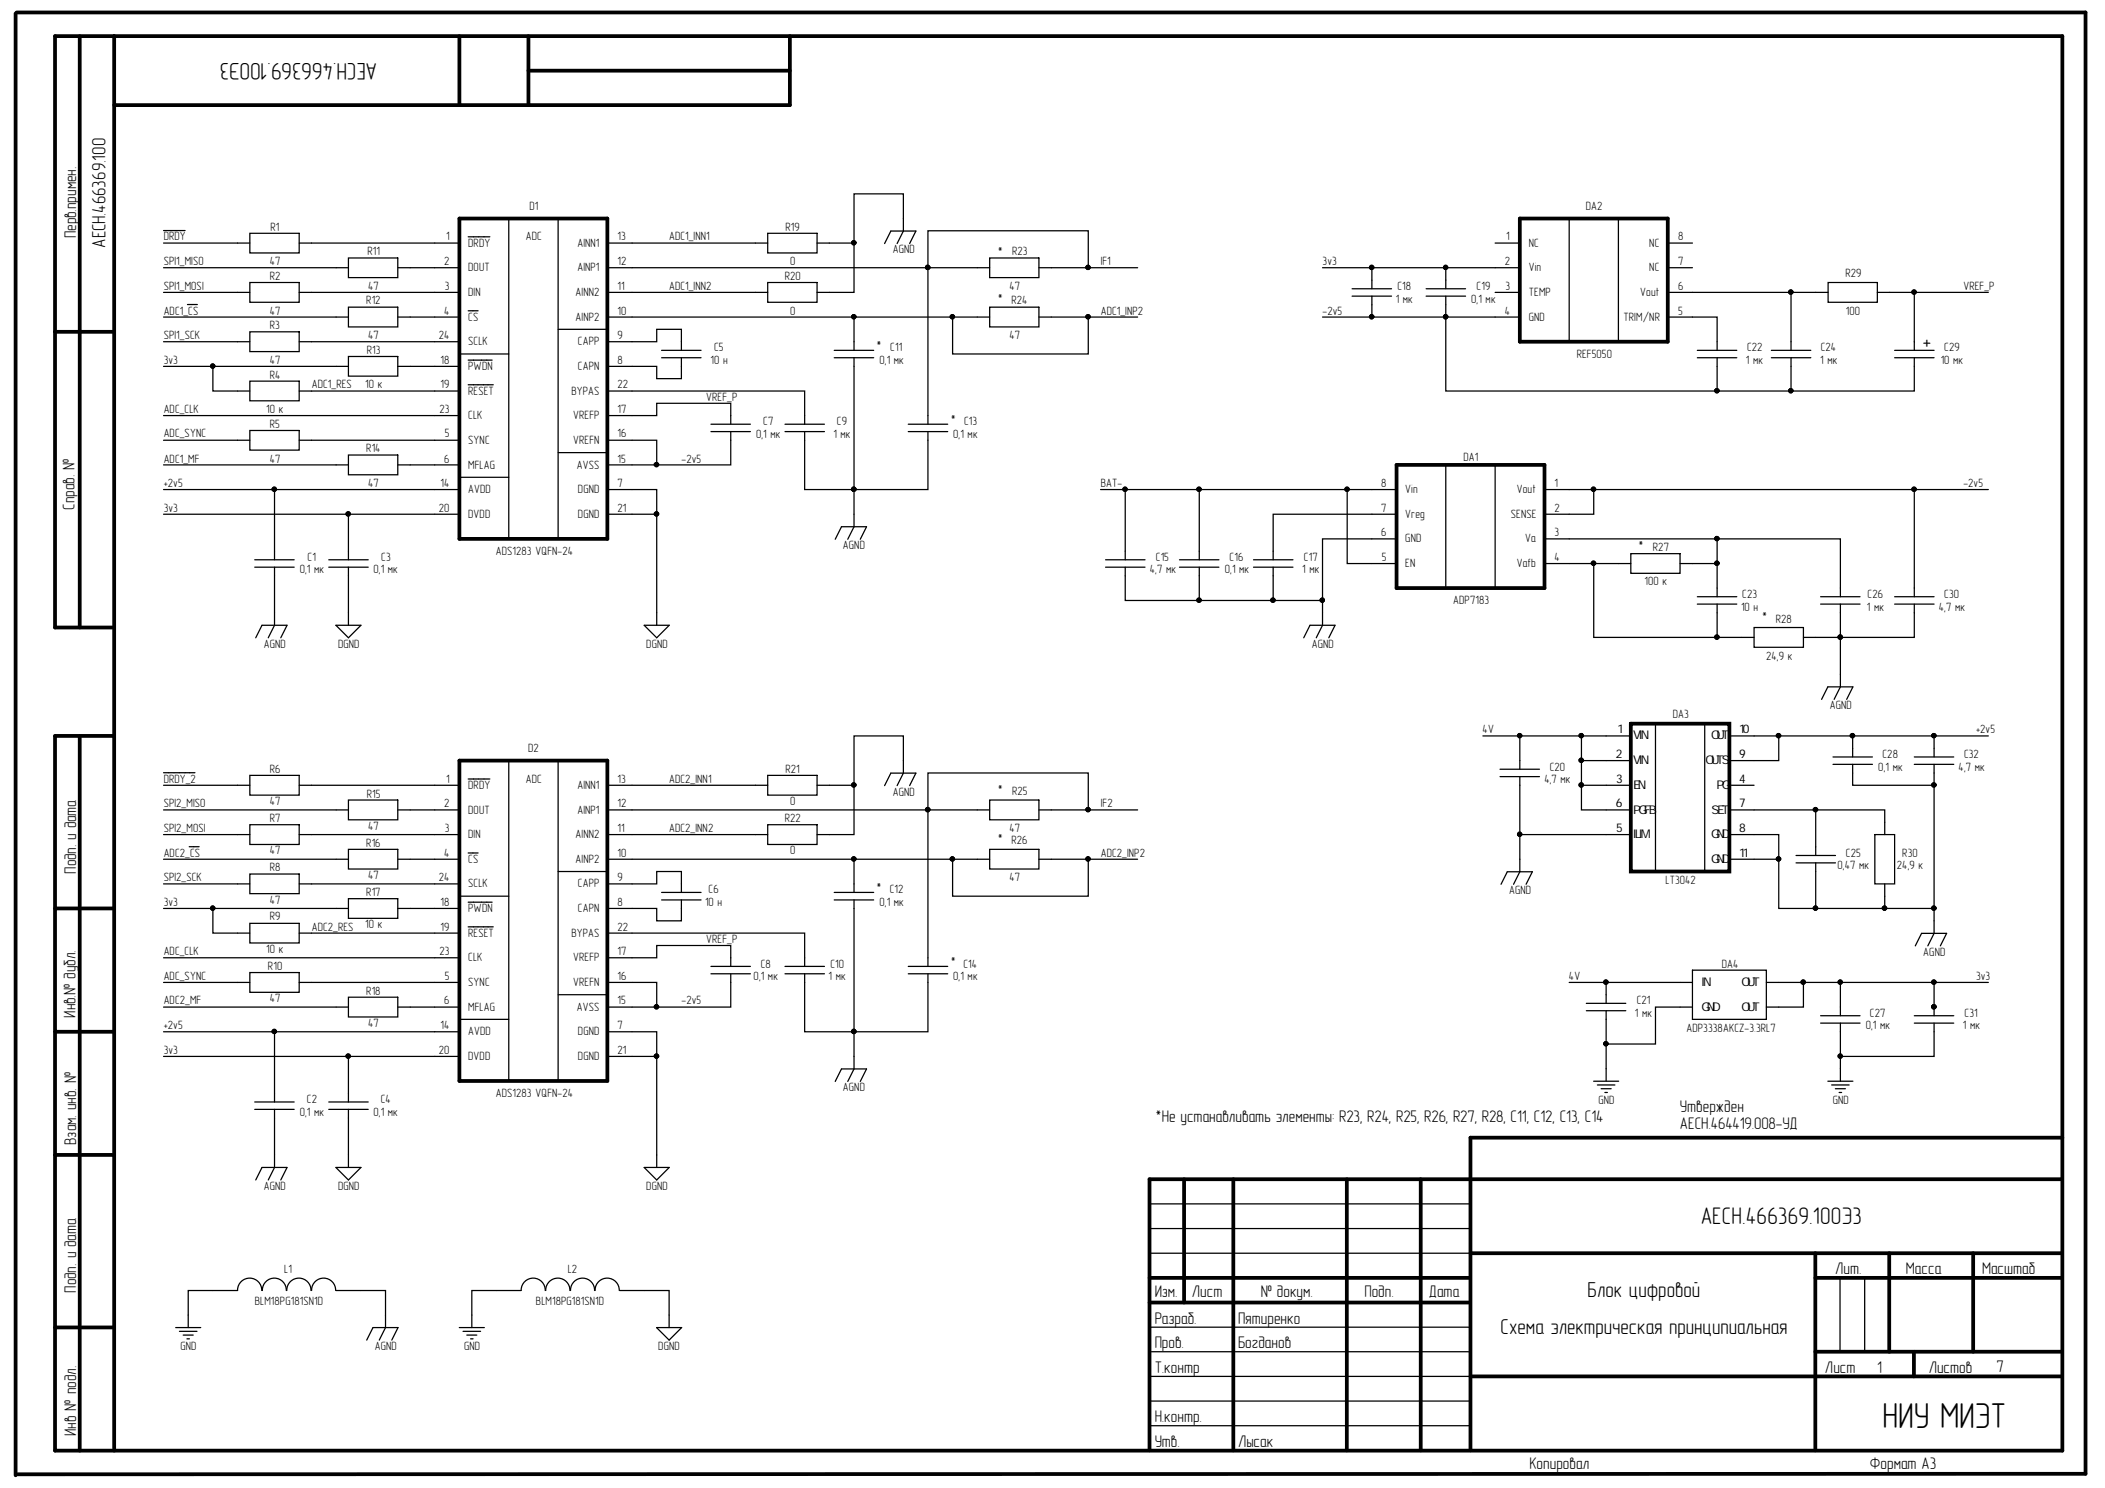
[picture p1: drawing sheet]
<svg xmlns="http://www.w3.org/2000/svg" width="297mm" height="210mm" viewBox="0 0 297 210" stroke-linecap="round" stroke-linejoin="round" font-family="sans-serif">
<g fill="none" stroke="#000" stroke-width=".53">
<path d="M2.2 1.9v206.2M2.3 1.8h292v206.1l-292 .1M11.3 5.1v83.4M16.1 5.1v199.5M64.8 5.1v9.7M74.6 5.1v9.7M74.6 10h36.9M111.5 5.1v9.7h-95.4M64.8 30.8h20.9v45.2h-20.9zM214.5 30.8h20.8v17.4h-20.8zM7.8 46.8h8.3M197.1 65.6h20.8v17.4h-20.8z"/>
<path d="M16.1 88.5h-8.3v-83.4h283.2v199.5h-283.2v-100.8h8.3M11.3 103.8v100.8M64.8 107.3h20.9v45.2h-20.9zM230.1 102.1h13.9v20.8h-13.9zM7.8 128.1h8.3M7.8 145.5h8.3M7.8 162.9h8.3M167.1 166.3v17.4M174 166.3v38.3M190.1 166.3v38.3M200.5 166.3v38.3M207.5 176.8h83.5"/>
<path d="M256.2 176.8v27.8M266.6 176.8v13.9M278.4 176.8v13.9M291 166.3h-128.8v38.3M291 160.5h-83.5v44.1M7.8 187.3h8.3M162.2 183.7h45.2M162.2 180.3h45.2M207.5 194.2h83.5M256.2 190.7h34.8M256.2 180.3h34.8M270.1 190.7v3.5"/>
</g>
<g fill="none" stroke="#000" stroke-width=".18">
<path d="M23.1 34.3h12.2M23.1 37.8h26.1M23.1 32.5h3M35.3 32.9h6.9v2.8h-6.9zM35.3 39.9h6.9v2.7h-6.9zM42.2 34.3h22.6M49.2 36.4h6.9v2.8h-6.9zM56.1 37.8h8.7M66.1 33.4h3M71.8 30.8v45.2M78.8 30.8v45.2M85.7 37.8h54"/>
<path d="M85.7 34.3h22.6M108.3 32.9h7v2.8h-7zM108.3 39.9h7v2.7h-7zM115.3 34.3h5.2M124.8 34.4l.9-1.8h3.5l-.8 1.8M126.6 34.4l.9-1.8v-5.3h-7v13.9h-5.2M139.7 36.4h6.9v2.8h-6.9zM146.6 37.8h7v-5.2h-22.7v27.2M153.6 37.8h6.9M186.6 37.8h27.9M193.6 37.8v2.9M204 37.8v2.9"/>
<path d="M211 34.3h3.5M221.4 30.8v17.4M228.4 30.8v17.4M235.3 34.3h3.5M235.3 37.8h3.5M258 39.9h6.9v2.7h-6.9zM23.1 51.7h26.1M23.1 41.2h12.2M23.1 44.7h26.1M23.1 48.2h12.2M23.1 58.6h41.7M26.5 43h1.3"/>
<path d="M30 51.7v3.5h5.3M35.3 46.8h6.9v2.8h-6.9zM35.3 53.8h6.9v2.7h-6.9zM42.2 41.2h22.6M42.2 48.2h22.6M42.2 55.2h22.6M49.2 43.3h6.9v2.8h-6.9zM49.2 50.3h6.9v2.8h-6.9zM56.1 44.7h8.7M56.1 51.7h8.7M64.8 49.9h7M66.1 43.8h1.4"/>
<path d="M66.1 50.8h3.3M66.1 54.3h3.5M78.8 46.5h6.9M85.7 48.2h7v-1.7h3.5v2.9M85.7 58.6h7v-1.7h10.4v2.9M85.7 55.2h27.8v4.6M85.7 44.7h54M85.7 41.2h22.6M93.4 49.4h5.5M93.4 50.5h5.5M96.2 50.5v2.9h-3.5v-1.7h-7M100.3 59.8h5.6"/>
<path d="M110.8 59.8h5.5M117.7 49.4h5.6M117.7 50.5h5.6M120.5 50.5v18.6h-7v-8.2M120.5 44.7v4.7M128.2 59.8h5.5M134.4 44.7v5.2h19.2v-5.2h-7M139.7 43.3h6.9v2.8h-6.9zM153.6 44.7h6.9M186.6 44.7h27.9M190.8 41.8h5.6M190.8 40.7h5.6"/>
<path d="M193.6 41.8v2.9M201.2 41.8h5.6M201.2 40.7h5.6M204 41.8v13.4h38.3v-4.7M211 41.2h3.5M235.3 44.7h7v4.7M235.3 41.2h17.4v8.2M239.5 49.4h5.6M239.5 50.5h5.6M250 49.4h5.5M250 50.5h5.5M252.7 50.5v4.7h-10.4"/>
<path d="M252.7 41.2h5.3M264.9 41.2h15.7M267.4 49.4h5.5M267.4 50.5h5.5M270.1 50.5v4.7h-17.4M270.1 41.2v8.2M23.1 69.1h41.7M23.1 72.5h41.7M23.1 62.1h12.2M23.1 65.6h26.1M35.3 60.7h6.9v2.8h-6.9zM35.9 79h5.6"/>
<path d="M38.7 69.1v9.9M42.2 62.1h22.6M46.4 79h5.6M49.2 64.2h6.9v2.8h-6.9zM49.2 72.5v6.5M56.1 65.6h8.7M64.8 67.3h7M78.8 63.9h6.9M85.7 62.1h7v3.5M85.7 72.5h7v15.7M85.7 69.1h7v3.4M100.3 60.9h5.6"/>
<path d="M103.1 60.9v4.7h-17.4M110.8 60.9h5.5M117.9 76.1l.8-1.8h3.6l-.9 1.8M128.2 60.9h5.5M130.9 60.9v8.2h-10.4v5.2l-.9 1.8M155.3 69.1h41.8M156 79h5.6M158.8 69.1v9.9M166.4 79h5.6M169.2 69.1v9.9M176.9 79h5.6M190.1 69.1v10.4h7"/>
<path d="M197.1 72.5h-17.4v6.5M197.1 76h-10.5v12.2l-.9 1.8M204 65.6v17.4M211 65.6v17.4M217.9 79.5h12.2M217.9 76h24.4v8.2M217.9 69.1h62.7M224.9 79.5v10.4h17.4v-4.7M224.9 69.1v3.4h-7M230.1 78.1h7v2.8h-7zM237.1 79.5h5.2M242.3 76h17.4v8.2"/>
<path d="M270.1 69.1v15.1M35.9 80h5.6M36.1 90l.9-1.8h3.5l-.9 1.8M38.7 80v8.2l-.8 1.8M46.4 80h5.6M47.4 88.2h3.5l-1.7 1.8zM49.2 80v8.2M90.9 88.2h3.5l-1.7 1.8zM156 80h5.6M158.8 80v4.7h27.8M166.4 80h5.6M169.2 80v4.7"/>
<path d="M176.9 80h5.6M179.7 80v4.7M184 90l.9-1.8h3.5l-.9 1.8M239.5 84.2h5.6M239.5 85.2h5.6M242.3 89.9h5.2M247.5 88.5h7v2.8h-7zM256.9 84.2h5.6M256.9 85.2h5.6M257 98.7l.9-1.8h3.6l-.9 1.8M259.7 85.2v11.7l-.9 1.8M267.4 84.2h5.5"/>
<path d="M267.4 85.2h5.5M270.1 85.2v4.7h-15.6M23.1 110.8h12.2M23.1 114.3h26.1M23.1 117.7h12.2M23.1 109h4.4M26.7 119.4h1.4M35.3 109.4h6.9v2.8h-6.9zM35.3 116.3h6.9v2.8h-6.9zM42.2 110.8h22.6M42.2 117.7h22.6M49.2 112.9h6.9v2.7h-6.9z"/>
<path d="M49.2 119.8h6.9v2.8h-6.9zM56.1 114.3h8.7M66.1 109.9h3M71.8 107.3v45.2M78.8 107.3v45.2M85.7 114.3h54M85.7 110.8h22.6M85.7 117.7h22.6M108.3 109.4h7v2.8h-7zM108.3 116.3h7v2.8h-7zM115.3 110.8h5.2v6.9h-5.2M120.5 110.8v-7h7v5.3l-.9 1.7"/>
<path d="M124.8 110.8l.9-1.7h3.5l-.8 1.7M139.7 119.8h6.9v2.8h-6.9zM139.7 112.9h6.9v2.7h-6.9zM146.6 114.3h7v-5.3h-22.7v27.3M153.6 114.3h6.9M209.2 103.8h20.9M211.7 109.6h5.5M211.7 108.5h5.5M214.5 109.6v13.4l-.9 1.7M214.5 117.7h15.6M214.5 103.8v4.7M223.2 103.8v10.5h6.9"/>
<path d="M223.2 110.8h6.9M223.2 107.3h6.9M233.6 102.1v20.8M240.6 102.1v20.8M244 103.8h36.6M244 117.7h7v10.4h21.9M244 114.3h22v3.4M244 110.8h3.5M251 103.8v3.5h-7M256.2 114.3v6.4M258.7 107.8h5.5M258.7 106.8h5.5"/>
<path d="M261.4 107.8v3h11.5v20.9l-.9 1.7M261.4 103.8v3M264.6 117.7h2.8v7h-2.8zM270.1 107.8h5.6M270.1 106.8h5.6M272.9 103.8v3M272.9 107.8v3M23.1 128.1h26.1M23.1 121.2h26.1M23.1 138.6h12.2M23.1 124.7h12.2M23.1 135.1h41.7"/>
<path d="M30 128.1v3.5h5.3M35.3 123.3h6.9v2.8h-6.9zM35.3 130.3h6.9v2.7h-6.9zM35.3 137.2h6.9v2.8h-6.9zM42.2 138.6h22.6M42.2 124.7h22.6M42.2 131.6h22.6M49.2 126.8h6.9v2.7h-6.9zM56.1 121.2h8.7M56.1 128.1h8.7M64.8 126.4h7M66.1 120.3h1.4"/>
<path d="M66.1 127.3h3.3M66.1 130.7h3.5M78.8 122.9h6.9M85.7 124.7h7v-1.8h3.5v3M85.7 138.6h7v3.5M85.7 135.1h7v-1.7h10.4v2.9M85.7 131.6h27.8v4.7M85.7 121.2h54M93.4 125.9h5.5M93.4 126.9h5.5M96.2 126.9v3h-3.5v-1.8h-7M100.3 137.4h5.6"/>
<path d="M100.3 136.3h5.6M103.1 137.4v4.7h-17.4M110.8 137.4h5.5M110.8 136.3h5.5M117.7 125.9h5.6M117.7 126.9h5.6M120.5 126.9v18.6h-7v-8.1M120.5 121.2v4.7M128.2 137.4h5.5M128.2 136.3h5.5M130.9 137.4v8.1h-10.4v5.3l-.9 1.8M134.4 121.2v5.2h19.2v-5.2h-7"/>
<path d="M153.6 121.2h6.9M211.8 124.7l.9-1.7h3.5l-.9 1.7M221.4 138.6h17.4M226.6 138.6v2.9M238.8 136.9h10.5v6.9h-10.5zM244 121.2h7M249.3 138.6h5.2M253.4 121.7h5.6M253.4 120.7h5.6M256.2 121.7v6.4M259.7 138.6h20.9M266 124.7v3.4"/>
<path d="M270.3 133.4l.9-1.7h3.5l-.9 1.7M272.9 138.6v4.7M23.1 145.5h41.7M23.1 149h41.7M23.1 142.1h26.1M35.9 156.5h5.6M35.9 155.5h5.6M38.7 145.5v10M38.7 156.5v8.2l-.8 1.8M46.4 156.5h5.6M46.4 155.5h5.6M49.2 140.7h6.9v2.8h-6.9z"/>
<path d="M49.2 149v6.5M49.2 156.5v8.2M56.1 142.1h8.7M64.8 143.8h7M78.8 140.3h6.9M85.7 149h7v15.7M85.7 145.5h7v3.5M117.9 152.6l.8-1.8h3.6l-.9 1.8M223.9 142.6h5.5M223.9 141.5h5.5M224.9 152.5h3.5M225.4 153h2.5"/>
<path d="M225.9 153.6h1.5M226.5 154.1h.3M226.6 142.6v4.7M238.8 142.1h-5.2v5.2h-7v5.2M249.3 142.1h5.2v-3.5h5.2v4.7M256.9 144.3h5.6M256.9 143.3h5.6M257.9 152.5h3.6M258.5 153h2.4M259 153.6h1.4M259.5 154.1h.4M259.7 144.3v8.2"/>
<path d="M270.1 144.3h5.6M270.1 143.3h5.6M272.9 144.3v4.7h-13.2M36.1 166.5l.9-1.8h3.5l-.9 1.8M47.4 164.7h3.5l-1.7 1.8zM90.9 164.7h3.5l-1.7 1.8zM162.2 176.8h45.2M162.2 173.3h45.2M162.2 169.8h45.2M24.8 187.3h3.5M25.3 187.8h2.5M25.9 188.3h1.4"/>
<path d="M26.4 188.9h.3M36.9 182a1.71 1.71 0 0 0-1.7-1.7 1.71 1.71 0 0 0-1.7 1.7h-6.9v5.3M40.4 182a1.69 1.69 0 0 0-1.7-1.7 1.69 1.69 0 0 0-1.7 1.7M43.9 182a1.71 1.71 0 0 0-1.7-1.7 1.71 1.71 0 0 0-1.7 1.7M47.4 182a1.7 1.7 0 0 0-1.7-1.7 1.7 1.7 0 0 0-1.7 1.7M47.4 182h7v5.3l-.9 1.7M51.7 189l.9-1.7h3.6l-.9 1.7M64.8 187.3h3.5M65.3 187.8h2.5M65.9 188.3h1.4M66.4 188.9h.4M73.5 182h-6.9v5.3"/>
<path d="M76.9 182a1.7 1.7 0 0 0-1.7-1.7 1.7 1.7 0 0 0-1.7 1.7M80.4 182a1.71 1.71 0 0 0-1.7-1.7 1.71 1.71 0 0 0-1.7 1.7M83.9 182a1.7 1.7 0 0 0-1.7-1.7 1.7 1.7 0 0 0-1.7 1.7M87.4 182a1.71 1.71 0 0 0-1.7-1.7 1.71 1.71 0 0 0-1.7 1.7M87.5 182h6.9v5.3M92.7 187.3h3.5l-1.8 1.7zM162.2 197.6h45.2M162.2 194.2h45.2M162.2 190.7h45.2M162.2 187.2h45.2M259.6 180.3v10.4M263.1 180.3v10.4"/>
<path d="M162.2 201.1h45.2"/>
</g>
<g fill="#000" stroke="#000" stroke-width=".14">
<circle cx="120.5" cy="34.2" r=".31"/>
<circle cx="130.9" cy="37.7" r=".31"/>
<circle cx="153.5" cy="37.7" r=".31"/>
<circle cx="193.6" cy="37.7" r=".31"/>
<circle cx="204" cy="37.7" r=".31"/>
<circle cx="30" cy="51.6" r=".31"/>
<circle cx="120.5" cy="44.7" r=".31"/>
<circle cx="134.4" cy="44.7" r=".31"/>
<circle cx="153.5" cy="44.7" r=".31"/>
<circle cx="193.6" cy="44.7" r=".31"/>
<circle cx="204" cy="44.7" r=".31"/>
<circle cx="242.3" cy="55.1" r=".31"/>
<circle cx="252.7" cy="41.2" r=".31"/>
<circle cx="252.7" cy="55.1" r=".31"/>
<circle cx="270.1" cy="41.2" r=".31"/>
<circle cx="38.7" cy="69" r=".31"/>
<circle cx="49.1" cy="72.5" r=".31"/>
<circle cx="92.6" cy="65.5" r=".31"/>
<circle cx="92.6" cy="72.5" r=".31"/>
<circle cx="120.5" cy="69" r=".31"/>
<circle cx="158.8" cy="69" r=".31"/>
<circle cx="169.2" cy="69" r=".31"/>
<circle cx="190.1" cy="69" r=".31"/>
<circle cx="224.9" cy="79.5" r=".31"/>
<circle cx="224.9" cy="69" r=".31"/>
<circle cx="242.3" cy="79.5" r=".31"/>
<circle cx="242.3" cy="76" r=".31"/>
<circle cx="270.1" cy="69" r=".31"/>
<circle cx="169.2" cy="84.7" r=".31"/>
<circle cx="179.6" cy="84.7" r=".31"/>
<circle cx="186.6" cy="84.7" r=".31"/>
<circle cx="242.3" cy="89.9" r=".31"/>
<circle cx="259.7" cy="89.9" r=".31"/>
<circle cx="120.5" cy="110.7" r=".31"/>
<circle cx="130.9" cy="114.2" r=".31"/>
<circle cx="153.5" cy="114.2" r=".31"/>
<circle cx="214.4" cy="117.7" r=".31"/>
<circle cx="214.4" cy="103.8" r=".31"/>
<circle cx="223.1" cy="107.2" r=".31"/>
<circle cx="223.1" cy="110.7" r=".31"/>
<circle cx="223.1" cy="103.8" r=".31"/>
<circle cx="251" cy="103.8" r=".31"/>
<circle cx="256.2" cy="114.2" r=".31"/>
<circle cx="261.4" cy="103.8" r=".31"/>
<circle cx="272.9" cy="103.8" r=".31"/>
<circle cx="272.9" cy="110.7" r=".31"/>
<circle cx="30" cy="128.1" r=".31"/>
<circle cx="120.5" cy="121.2" r=".31"/>
<circle cx="134.4" cy="121.2" r=".31"/>
<circle cx="153.5" cy="121.2" r=".31"/>
<circle cx="226.6" cy="138.5" r=".31"/>
<circle cx="251" cy="121.2" r=".31"/>
<circle cx="254.5" cy="138.5" r=".31"/>
<circle cx="256.2" cy="128.1" r=".31"/>
<circle cx="259.7" cy="138.5" r=".31"/>
<circle cx="265.9" cy="128.1" r=".31"/>
<circle cx="272.9" cy="138.5" r=".31"/>
<circle cx="272.9" cy="128.1" r=".31"/>
<circle cx="38.7" cy="145.5" r=".31"/>
<circle cx="49.1" cy="149" r=".31"/>
<circle cx="92.6" cy="142" r=".31"/>
<circle cx="92.6" cy="149" r=".31"/>
<circle cx="120.5" cy="145.5" r=".31"/>
<circle cx="226.6" cy="147.2" r=".31"/>
<circle cx="259.7" cy="149" r=".31"/>
<circle cx="272.9" cy="142" r=".31"/>
</g>
<text font-size="5.1" x="265.6" y="201.4">НИУ МИЭТ</text>
<g font-size="3.4">
<text x="53.2" y="9" transform="rotate(-180 53.2 9)">АЕСН.466369.100Э3</text>
<text x="271.3" y="49.2">+</text>
<text x="240" y="172.6">АЕСН.466369.100Э3</text>
</g>
<g font-size="3">
<text x="224" y="183">Блок цифровой</text>
<text x="211.8" y="188.2">Схема электрическая принципиальная</text>
</g>
<text font-size="2.7" x="14.9" y="35" transform="rotate(-90 14.9 35)">АЕСН.466369.100</text>
<g font-size="2.4">
<text x="10.7" y="33.6" transform="rotate(-90 10.7 33.6)">Перв.примен.</text>
<text x="10.5" y="71.9" transform="rotate(-90 10.5 71.9)">Справ. №</text>
<text x="10.7" y="123.3" transform="rotate(-90 10.7 123.3)">Подп. и дата</text>
<text x="10.7" y="143.6" transform="rotate(-90 10.7 143.6)">Инв.№ дубл.</text>
<text x="10.7" y="161.5" transform="rotate(-90 10.7 161.5)">Взам. инв. №</text>
<text x="162.9" y="158.2">*Не устанавливать элементы: R23, R24, R25, R26, R27, R28, C11, C12, C13, C14</text>
<text x="237" y="156.8">Утвержден</text>
<text x="237" y="159.3">АЕСН.464419.008-УД</text>
<text x="259" y="179.7">Лит.</text>
<text x="268.9" y="179.7">Масса</text>
<text x="279.7" y="179.7">Масштаб</text>
<text x="10.7" y="182.4" transform="rotate(-90 10.7 182.4)">Подп. и дата</text>
<text x="162.9" y="182.9">Изм.</text>
<text x="168.2" y="182.9">Лист</text>
<text x="177.9" y="182.9">№ докум.</text>
<text x="192.6" y="182.9">Подп.</text>
<text x="201.6" y="182.9">Дата</text>
<text x="162.9" y="190.2">Пров.</text>
<text x="162.9" y="186.7">Разраб.</text>
<text x="174.7" y="186.7">Пятиренко</text>
<text x="174.7" y="190.2">Богданов</text>
<text x="162.9" y="193.7">Т.контр</text>
<text x="257.5" y="193.7">Лист</text>
<text x="264.9" y="193.7">1</text>
<text x="272.2" y="193.7">Листов</text>
<text x="281.7" y="193.6">7</text>
<text x="10.7" y="202.5" transform="rotate(-90 10.7 202.5)">Инв № подл.</text>
<text x="162.9" y="200.6">Н.контр.</text>
<text x="162.9" y="204.1">Утв.</text>
<text x="174.7" y="204.1">Лысак</text>
<text x="215.8" y="207.2">Копировал</text>
<text x="263.9" y="207.2">Формат А3</text>
</g>
<g font-size="2">
<text x="140.7" y="36.3">*</text>
<text x="140.7" y="42.9">*</text>
<text x="123.6" y="49.5">*</text>
<text x="134.1" y="59.9">*</text>
<text x="231.1" y="77.7">*</text>
<text x="248.6" y="87.7">*</text>
<text x="140.7" y="112.1">*</text>
<text x="140.7" y="119">*</text>
<text x="123.6" y="125.9">*</text>
<text x="134.1" y="136.4">*</text>
</g>
<g font-size="1.7">
<text x="74.7" y="29.6">D1</text>
<text x="223.8" y="29.6">DA2</text>
<text x="23.1" y="33.9">DRDY</text>
<text x="38.2" y="32.5">R1</text>
<text x="62.9" y="33.9">1</text>
<text x="66.1" y="34.8">DRDY</text>
<text x="74.2" y="33.9">ADC</text>
<text x="81.5" y="34.8">AINN1</text>
<text x="87.1" y="33.9">13</text>
<text x="94.4" y="33.9">ADC1_INN1</text>
<text x="110.8" y="32.5">R19</text>
<text x="126" y="35.8">AGND</text>
<text x="212.5" y="33.9">1</text>
<text x="215.7" y="34.8">NC</text>
<text x="232.7" y="34.8">NC</text>
<text x="236.8" y="33.9">8</text>
<text x="23.1" y="37.4">SPI1_MISO</text>
<text x="23.1" y="40.9">SPI1_MOSI</text>
<text x="38.1" y="37.4">47</text>
<text x="38.1" y="39.5">R2</text>
<text x="51.9" y="36">R11</text>
<text x="51.9" y="40.9">47</text>
<text x="62.7" y="37.4">2</text>
<text x="62.8" y="40.9">3</text>
<text x="66.1" y="38.3">DOUT</text>
<text x="66.1" y="41.8">DIN</text>
<text x="81.2" y="41.8">AINN2</text>
<text x="81.5" y="38.3">AINP1</text>
<text x="87.1" y="37.4">12</text>
<text x="87.1" y="40.9">11</text>
<text x="94.4" y="40.9">ADC1_INN2</text>
<text x="110.7" y="39.5">R20</text>
<text x="111.5" y="37.4">0</text>
<text x="142.5" y="40.9">47</text>
<text x="142.8" y="36">R23</text>
<text x="155.3" y="37.4">IF1</text>
<text x="186.6" y="37.4">3v3</text>
<text x="197.2" y="40.9">C18</text>
<text x="208.4" y="40.9">C19</text>
<text x="212.3" y="37.4">2</text>
<text x="212.4" y="40.9">3</text>
<text x="215.7" y="38.3">Vin</text>
<text x="215.7" y="41.8">TEMP</text>
<text x="231.5" y="41.8">Vout</text>
<text x="232.7" y="38.3">NC</text>
<text x="236.8" y="37.4">7</text>
<text x="236.8" y="40.9">6</text>
<text x="260.4" y="39.1">R29</text>
<text x="277.1" y="40.9">VREF_P</text>
<text x="23.1" y="44.4">ADC1_CS</text>
<text x="23.1" y="47.8">SPI1_SCK</text>
<text x="38.1" y="44.4">47</text>
<text x="38.1" y="46.4">R3</text>
<text x="51.7" y="42.9">R12</text>
<text x="51.9" y="47.8">47</text>
<text x="61.9" y="47.8">24</text>
<text x="62.7" y="44.4">4</text>
<text x="66.1" y="45.2">CS</text>
<text x="81.2" y="45.2">AINP2</text>
<text x="87.1" y="44.4">10</text>
<text x="87.1" y="47.8">9</text>
<text x="111.5" y="44.4">0</text>
<text x="142.5" y="47.8">47</text>
<text x="142.7" y="42.9">R24</text>
<text x="155.3" y="44.4">ADC1_INP2</text>
<text x="186.6" y="44.4">-2v5</text>
<text x="196.9" y="42.7">1 мк</text>
<text x="207.6" y="42.7">0,1 мк</text>
<text x="212.3" y="44.4">4</text>
<text x="215.7" y="45.2">GND</text>
<text x="229.1" y="45.2">TRIM/NR</text>
<text x="236.8" y="44.4">5</text>
<text x="260.5" y="44.4">100</text>
<text x="23.1" y="51.3">3v3</text>
<text x="38.1" y="51.3">47</text>
<text x="38.1" y="53.4">R4</text>
<text x="51.8" y="50">R13</text>
<text x="62.2" y="51.3">18</text>
<text x="66.1" y="52.2">PWDN</text>
<text x="66.1" y="48.7">SCLK</text>
<text x="81.6" y="52.2">CAPN</text>
<text x="81.6" y="48.7">CAPP</text>
<text x="87.1" y="51.3">8</text>
<text x="100.3" y="51.3">10 н</text>
<text x="100.8" y="49.5">C5</text>
<text x="124.1" y="51.3">0,1 мк</text>
<text x="125.6" y="49.5">C11</text>
<text x="222.5" y="50.5">REF5050</text>
<text x="246.4" y="51.3">1 мк</text>
<text x="246.5" y="49.5">C22</text>
<text x="256.8" y="51.3">1 мк</text>
<text x="256.9" y="49.5">C24</text>
<text x="273.9" y="51.3">10 мк</text>
<text x="274.4" y="49.5">C29</text>
<text x="23.1" y="58.2">ADC_CLK</text>
<text x="37.6" y="58.3">10 к</text>
<text x="44" y="54.8">ADC1_RES</text>
<text x="51.5" y="54.8">10 к</text>
<text x="62" y="58.2">23</text>
<text x="62.2" y="54.8">19</text>
<text x="66.1" y="55.7">RESET</text>
<text x="66.1" y="59.2">CLK</text>
<text x="80.6" y="55.7">BYPAS</text>
<text x="80.9" y="59.2">VREFP</text>
<text x="87.1" y="58.2">17</text>
<text x="87.1" y="54.8">22</text>
<text x="99.7" y="56.5">VREF_P</text>
<text x="23.1" y="61.7">ADC_SYNC</text>
<text x="23.1" y="65.3">ADC1_MF</text>
<text x="38.1" y="65.3">47</text>
<text x="38.1" y="60.4">R5</text>
<text x="51.7" y="63.8">R14</text>
<text x="62.7" y="65.3">6</text>
<text x="62.8" y="61.7">5</text>
<text x="66.1" y="62.6">SYNC</text>
<text x="80.9" y="62.6">VREFN</text>
<text x="87.1" y="61.7">16</text>
<text x="87.1" y="65.3">15</text>
<text x="96.2" y="65.3">-2v5</text>
<text x="106.7" y="61.8">0,1 мк</text>
<text x="107.7" y="60">C7</text>
<text x="117.6" y="61.8">1 мк</text>
<text x="118.1" y="60">C9</text>
<text x="134.5" y="61.8">0,1 мк</text>
<text x="136" y="60">C13</text>
<text x="206.5" y="65.1">DA1</text>
<text x="23.1" y="68.7">+2v5</text>
<text x="51.9" y="68.7">47</text>
<text x="62.2" y="68.7">14</text>
<text x="66.1" y="66.1">MFLAG</text>
<text x="66.1" y="69.6">AVDD</text>
<text x="81.4" y="66.1">AVSS</text>
<text x="81.6" y="69.6">DGND</text>
<text x="87.1" y="68.7">7</text>
<text x="155.3" y="68.7">BAT-</text>
<text x="194.9" y="68.7">8</text>
<text x="198.3" y="69.6">Vin</text>
<text x="214" y="69.6">Vout</text>
<text x="219.4" y="68.7">1</text>
<text x="277.1" y="68.7">-2v5</text>
<text x="23.1" y="72.2">3v3</text>
<text x="61.9" y="72.2">20</text>
<text x="66.1" y="73">DVDD</text>
<text x="81.6" y="73">DGND</text>
<text x="87.1" y="72.2">21</text>
<text x="118.9" y="77.4">AGND</text>
<text x="194.9" y="72.2">7</text>
<text x="194.9" y="75.7">6</text>
<text x="198.3" y="73">Vreg</text>
<text x="198.3" y="76.5">GND</text>
<text x="213.2" y="73">SENSE</text>
<text x="215.2" y="76.5">Va</text>
<text x="219.4" y="72.2">2</text>
<text x="219.4" y="75.7">3</text>
<text x="233.2" y="77.8">R27</text>
<text x="42.3" y="80.9">0,1 мк</text>
<text x="43.4" y="79.1">C1</text>
<text x="52.7" y="80.9">0,1 мк</text>
<text x="53.8" y="79.1">C3</text>
<text x="70" y="78.3">ADS1283 VQFN-24</text>
<text x="162.3" y="80.9">4,7 мк</text>
<text x="163.1" y="79.1">C15</text>
<text x="172.8" y="80.9">0,1 мк</text>
<text x="173.5" y="79.1">C16</text>
<text x="183.8" y="80.9">1 мк</text>
<text x="184" y="79.1">C17</text>
<text x="195" y="79.1">5</text>
<text x="198.3" y="80">EN</text>
<text x="214" y="80">Vafb</text>
<text x="219.4" y="79.1">4</text>
<text x="232.1" y="82.6">100 к</text>
<text x="205.1" y="85.2">ADP7183</text>
<text x="245.7" y="86.1">10 н</text>
<text x="245.8" y="84.4">C23</text>
<text x="250.6" y="87.8">R28</text>
<text x="263.4" y="86.1">1 мк</text>
<text x="263.5" y="84.4">C26</text>
<text x="273.6" y="86.1">4,7 мк</text>
<text x="274.4" y="84.4">C30</text>
<text x="37.2" y="91.4">AGND</text>
<text x="47.7" y="91.4">DGND</text>
<text x="91.2" y="91.4">DGND</text>
<text x="185.1" y="91.4">AGND</text>
<text x="249.2" y="93.1">24,9 к</text>
<text x="236" y="101.3">DA3</text>
<text x="258.2" y="100.1">AGND</text>
<text x="74.5" y="106.1">D2</text>
<text x="209.2" y="103.5">4V</text>
<text x="228" y="106.9">2</text>
<text x="228.3" y="103.5">1</text>
<text x="230.5" y="107.8">VIN</text>
<text x="230.5" y="104.3">VIN</text>
<text x="240.7" y="107.8">OUTS</text>
<text x="241.4" y="104.3">OUT</text>
<text x="245.4" y="103.5">10</text>
<text x="245.4" y="106.9">9</text>
<text x="265.6" y="106.9">C28</text>
<text x="277.2" y="106.9">C32</text>
<text x="278.8" y="103.5">+2v5</text>
<text x="23.1" y="110.4">DRDY_2</text>
<text x="23.1" y="113.9">SPI2_MISO</text>
<text x="38.1" y="113.5">47</text>
<text x="38.1" y="109">R6</text>
<text x="51.8" y="112.5">R15</text>
<text x="62.7" y="113.9">2</text>
<text x="62.9" y="110.4">1</text>
<text x="66.1" y="111.3">DRDY</text>
<text x="74.2" y="110.4">ADC</text>
<text x="81.5" y="111.3">AINN1</text>
<text x="87.1" y="110.4">13</text>
<text x="87.1" y="113.9">12</text>
<text x="94.4" y="110.4">ADC2_INN1</text>
<text x="110.8" y="109">R21</text>
<text x="111.5" y="113.5">0</text>
<text x="126" y="112.3">AGND</text>
<text x="142.8" y="112.2">R25</text>
<text x="155.3" y="113.9">IF2</text>
<text x="217.9" y="110.4">4,7 мк</text>
<text x="218.7" y="108.7">C20</text>
<text x="228" y="113.9">6</text>
<text x="228.1" y="110.4">3</text>
<text x="230.5" y="111.3">EN</text>
<text x="242.2" y="111.3">PG</text>
<text x="245.4" y="110.4">4</text>
<text x="245.4" y="113.9">7</text>
<text x="265.1" y="108.7">0,1 мк</text>
<text x="276.4" y="108.7">4,7 мк</text>
<text x="23.1" y="117.3">SPI2_MOSI</text>
<text x="38.1" y="116">R7</text>
<text x="51.7" y="119.4">R16</text>
<text x="51.9" y="117.1">47</text>
<text x="62.8" y="117.3">3</text>
<text x="66.1" y="114.8">DOUT</text>
<text x="66.1" y="118.3">DIN</text>
<text x="81.2" y="118.3">AINN2</text>
<text x="81.5" y="114.8">AINP1</text>
<text x="87.1" y="117.3">11</text>
<text x="94.4" y="117.3">ADC2_INN2</text>
<text x="110.7" y="116">R22</text>
<text x="142.5" y="117.4">47</text>
<text x="142.7" y="119.1">R26</text>
<text x="228.1" y="117.3">5</text>
<text x="230.5" y="114.8">PGFB</text>
<text x="230.5" y="118.3">ILIM</text>
<text x="241.4" y="118.3">GND</text>
<text x="241.5" y="114.8">SET</text>
<text x="245.4" y="117.3">8</text>
<text x="23.1" y="120.9">ADC2_CS</text>
<text x="23.1" y="124.3">SPI2_SCK</text>
<text x="38.1" y="120.5">47</text>
<text x="38.1" y="122.9">R8</text>
<text x="51.9" y="124">47</text>
<text x="61.9" y="124.3">24</text>
<text x="62.7" y="120.9">4</text>
<text x="66.1" y="121.7">CS</text>
<text x="66.1" y="125.2">SCLK</text>
<text x="81.2" y="121.7">AINP2</text>
<text x="81.6" y="125.2">CAPP</text>
<text x="87.1" y="120.9">10</text>
<text x="87.1" y="124.3">9</text>
<text x="111.5" y="120.5">0</text>
<text x="142.5" y="124.3">47</text>
<text x="155.3" y="120.9">ADC2_INP2</text>
<text x="235" y="124.7">LT3042</text>
<text x="241.4" y="121.7">GND</text>
<text x="245.4" y="120.9">11</text>
<text x="259.3" y="122.6">0,47 мк</text>
<text x="260.5" y="120.9">C25</text>
<text x="267.7" y="122.6">24,9 к</text>
<text x="268.4" y="120.9">R30</text>
<text x="23.1" y="127.8">3v3</text>
<text x="38.1" y="127.5">47</text>
<text x="38.1" y="129.8">R9</text>
<text x="44" y="131.3">ADC2_RES</text>
<text x="51.5" y="130.9">10 к</text>
<text x="51.7" y="126.4">R17</text>
<text x="62.2" y="127.8">18</text>
<text x="62.2" y="131.3">19</text>
<text x="66.1" y="128.7">PWDN</text>
<text x="81.6" y="128.7">CAPN</text>
<text x="87.1" y="127.8">8</text>
<text x="87.1" y="131.3">22</text>
<text x="99.5" y="127.8">10 н</text>
<text x="100" y="126">C6</text>
<text x="124.1" y="127.8">0,1 мк</text>
<text x="125.5" y="126">C12</text>
<text x="212.9" y="126.1">AGND</text>
<text x="23.1" y="134.7">ADC_CLK</text>
<text x="37.6" y="134.4">10 к</text>
<text x="37.8" y="136.9">R10</text>
<text x="62" y="134.7">23</text>
<text x="66.1" y="132.1">RESET</text>
<text x="66.1" y="135.6">CLK</text>
<text x="80.6" y="132.1">BYPAS</text>
<text x="80.9" y="135.6">VREFP</text>
<text x="87.1" y="134.7">17</text>
<text x="99.7" y="133">VREF_P</text>
<text x="107.4" y="136.5">C8</text>
<text x="117.2" y="136.5">C10</text>
<text x="136" y="136.5">C14</text>
<text x="243" y="136.5">DA4</text>
<text x="271.4" y="134.8">AGND</text>
<text x="23.1" y="138.2">ADC_SYNC</text>
<text x="23.1" y="141.7">ADC2_MF</text>
<text x="38.1" y="141.3">47</text>
<text x="51.7" y="140.3">R18</text>
<text x="62.7" y="141.7">6</text>
<text x="62.8" y="138.2">5</text>
<text x="66.1" y="139.1">SYNC</text>
<text x="66.1" y="142.6">MFLAG</text>
<text x="80.9" y="139.1">VREFN</text>
<text x="81.4" y="142.6">AVSS</text>
<text x="87.1" y="138.2">16</text>
<text x="87.1" y="141.7">15</text>
<text x="96.2" y="141.7">-2v5</text>
<text x="106.3" y="138.2">0,1 мк</text>
<text x="116.9" y="138.2">1 мк</text>
<text x="134.5" y="138.2">0,1 мк</text>
<text x="221.4" y="138.2">4V</text>
<text x="230.7" y="143.4">1 мк</text>
<text x="231" y="141.7">C21</text>
<text x="240.1" y="142.6">GND</text>
<text x="240.1" y="139.1">IN</text>
<text x="245.8" y="139.1">OUT</text>
<text x="245.8" y="142.6">OUT</text>
<text x="263.9" y="143.4">C27</text>
<text x="277.2" y="143.4">C31</text>
<text x="278.8" y="138.2">3v3</text>
<text x="23.1" y="145.1">+2v5</text>
<text x="23.1" y="148.7">3v3</text>
<text x="51.9" y="144.9">47</text>
<text x="61.9" y="148.7">20</text>
<text x="62.2" y="145.1">14</text>
<text x="66.1" y="146.1">AVDD</text>
<text x="66.1" y="149.5">DVDD</text>
<text x="81.6" y="146.1">DGND</text>
<text x="81.6" y="149.5">DGND</text>
<text x="87.1" y="145.1">7</text>
<text x="87.1" y="148.7">21</text>
<text x="238" y="145.6">ADP3338AKCZ-3.3RL7</text>
<text x="263.3" y="145.2">0,1 мк</text>
<text x="277" y="145.2">1 мк</text>
<text x="43.3" y="155.6">C2</text>
<text x="53.7" y="155.6">C4</text>
<text x="70" y="154.8">ADS1283 VQFN-24</text>
<text x="118.9" y="153.9">AGND</text>
<text x="225.5" y="155.7">GND</text>
<text x="258.6" y="155.7">GND</text>
<text x="42.3" y="157.4">0,1 мк</text>
<text x="52.7" y="157.4">0,1 мк</text>
<text x="37.2" y="167.9">AGND</text>
<text x="47.7" y="167.9">DGND</text>
<text x="91.2" y="167.9">DGND</text>
<text x="40.1" y="179.6">L1</text>
<text x="80.1" y="179.6">L2</text>
<text x="36" y="184.1">BLM18PG181SN1D</text>
<text x="75.6" y="184.1">BLM18PG181SN1D</text>
<text x="25.5" y="190.4">GND</text>
<text x="52.9" y="190.4">AGND</text>
<text x="65.5" y="190.4">GND</text>
<text x="92.9" y="190.4">DGND</text>
</g>
</svg>
